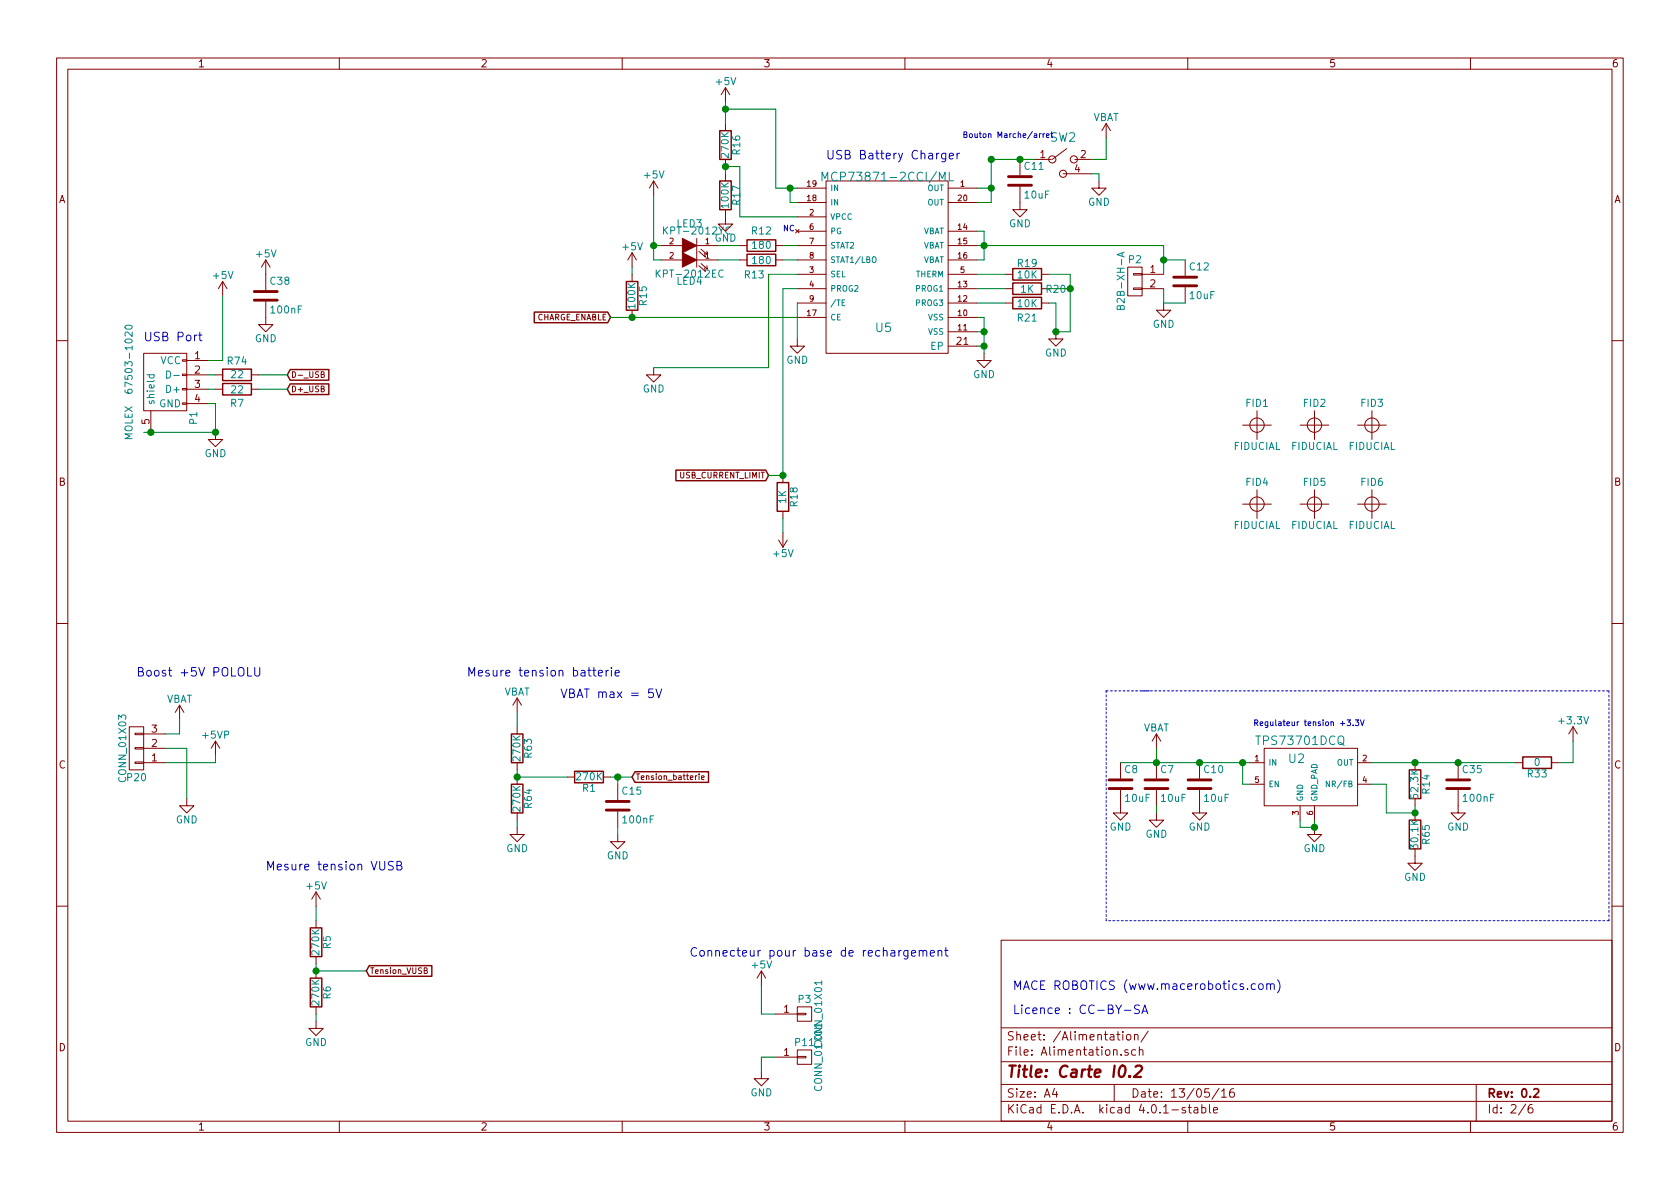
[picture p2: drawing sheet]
<svg xmlns="http://www.w3.org/2000/svg" width="297mm" height="210mm" viewBox="0 0 297 210" stroke-linecap="round" stroke-linejoin="round" font-family="sans-serif">
<g fill="none" stroke="#840000" stroke-width=".18">
<path d="M10 10.3h277v189.9h-277zM12 12.2h273v186.1h-273zM60 10.3v1.9M110 10.3v1.9M128.3 15.5v2.5M128.3 15.5l-.8 1.3M128.3 15.5l.7 1.3M160 10.3v1.9M210 10.3v1.9M260 10.3v1.9M115.6 32l-.8 1.3M115.6 32v2.5"/>
<path d="M115.6 32l.7 1.3M128.3 37.1v2.5h1.2l-1.2 1.3-1.3-1.3h1.3M128.3 21.8v1.3M128.3 28.2v1.3M128.3 30.7v1.3M141 33.3h5M141 38.3h5M141 35.8h5M146 32h21.6v30.5h-21.6zM167.6 33.3h5.1M167.6 35.8h5.1M180.3 33v4.1h1.3l-1.3 1.2-1.2-1.2h1.2"/>
<path d="M180.3 28.2v2.8M182.9 28.2h3M188 30.7h5M188.6 26.3l-2.5 1.9M190 28.2h3M194.3 32v1.3h1.3l-1.3 1.2-1.3-1.2h1.3M195.6 21.8l-.8 1.3M195.6 21.8v2.6M195.6 21.8l.7 1.3M39.4 49.8l-.8 1.2M39.4 49.8v2.5M39.4 49.8l.7 1.2"/>
<path d="M47 53.3v4.1h1.3l-1.3 1.3-1.3-1.3h1.3M47 46l-.8 1.2M47 46v5.3M47 46l.8 1.2M111.8 44.7v2.5M111.8 48.5v1.3M111.8 54.9v1.2M111.8 44.7l-.8 1.3M111.8 44.7l.7 1.3M116.8 46h3.8M116.8 43.4h3.8M123.2 42.2v5"/>
<path d="M123.2 46h3.8M123.2 43.4h3.8M123.6 47l1.1 1-.1-.6M123.6 44.4l1.1 1.1-.1-.7M124 46.6l1.1 1-.1-.6M124 44.1l1.1 1-.1-.7M130.8 46h1.3M130.8 43.4h1.3M137.2 46h1.2M137.2 43.4h1.2M140.7 40.6l.6 .6M141 59.9v1.3h1.2l-1.2 1.3-1.3-1.3h1.3"/>
<path d="M141 46h5M141 43.4h5M141 48.5h5M141 51h5M141 40.9h5M141 53.6h5M141 56.1h5M141.3 40.6l-.6 .6M167.6 46h5.1M167.6 43.4h5.1M167.6 48.5h5.1M167.6 51h5.1"/>
<path d="M167.6 40.9h5.1M167.6 53.6h5.1M167.6 56.1h5.1M167.6 58.7h5.1M177.8 48.5h1.3M177.8 51h1.3M177.8 53.6h1.3M184.1 48.5h1.3M184.1 51h1.3M184.1 53.6h1.3M186.7 58.7v1.2h1.3l-1.3 1.3-1.3-1.3h1.3M199.4 47.2h2.5v5.1h-2.5z"/>
<path d="M200.4 50.9h1.5v.3h-1.5zM200.4 48.4h1.5v.2h-1.5zM201.9 48.5h3.8M201.9 51h3.8M205.7 53.6v1.3h1.3l-1.3 1.2-1.2-1.2h1.2M209.5 46v2.8M209.5 50.8v2.8M10 60.2h2M25.4 62.5h7.6v10.1h-7.6zM26.7 72.6v3.8M32.3 63.6h.7v.3h-.7zM32.3 66.2h.7v.2h-.7z"/>
<path d="M32.3 68.7h.7v.3h-.7zM32.3 71.2h.7v.3h-.7zM33 63.7h3.8M33 66.3h3.8M33 68.8h3.8M33 71.4h3.8M38.1 76.4v1.3h1.3l-1.3 1.3-1.3-1.3h1.3M38.1 66.3h1.3M38.1 68.8h1.3M44.4 66.3h1.3M44.4 68.8h1.3M56.8 66.2h.4l.1-.4-.5-.1v1h.4l.2-.3-.3-.2"/>
<path d="M115.6 65v1.3h1.2l-1.2 1.3-1.3-1.3h1.3M167.6 61.2h5.1M174 62.5v1.2h1.3l-1.3 1.3-1.3-1.3h1.3M219.7 75.2h5.1M222.2 72.6v5.1M229.9 75.2h5M232.4 72.6v5.1M240 75.2h5.1M242.6 72.6v5.1M285 60.2h2M137.7 95.5l.7 1.3M138.4 84.1v1.2"/>
<path d="M138.4 90.4v1.3M138.4 94.2v2.6M139.2 95.5l-.8 1.3M219.7 89.1h5.1M222.2 86.6v5.1M229.9 89.1h5M232.4 86.6v5.1M240 89.1h5.1M242.6 86.6v5.1M10 110.3h2M285 110.3h2M22.9 128.5h2.5v7.6h-2.5z"/>
<path d="M23.9 129.7h1.5v.2h-1.5zM23.9 132.2h1.5v.3h-1.5zM23.9 134.7h1.5v.3h-1.5zM25.4 134.9h3.8M25.4 132.3h3.8M25.4 129.8h3.8M31.7 124.7l-.7 1.3M31.7 124.7v2.5M31.7 124.7l.8 1.3M38.1 131.1l-.8 1.2M38.1 131.1v2.5M38.1 131.1l.8 1.2"/>
<path d="M91.4 123.4v2.6M91.4 128.5v1.3M91.4 134.9v1.2M91.4 137.4v1.3M91.4 123.4l-.7 1.3M91.4 123.4l.8 1.3M100.3 137.4h1.3M106.7 137.4h1.2M109.2 138.7v2.8M123.6 136.8v.2M123.6 137.2v.7M124 137.5l.5-.1v-.2h-.3l-.2 .1 .1 .5h.4"/>
<path d="M198.1 139.7v4.1h1.3l-1.3 1.2-1.3-1.2h1.3M198.1 134.9v2.8M204.5 129.8l-.8 1.3M204.5 129.8v2.5M204.5 134.9v2.8M204.5 139.7v2.8M204.5 129.8l.7 1.3M212.1 139.7v4.1h1.3l-1.3 1.2-1.3-1.2h1.3M212.1 134.9v2.8M221 134.9h2.5M221 138.7h2.5M223.5 132.3h16.5v10.2h-16.5z"/>
<path d="M240 134.9h2.6M240 138.7h2.6M250.2 134.9v1.2M257.8 139.7v4.1h1.3l-1.3 1.2-1.3-1.2h1.3M257.8 134.9v2.8M268 134.9h1.2M274.3 134.9h1.3M278.1 128.5l-.7 1.3M278.1 128.5v2.6M278.1 128.5l.8 1.3M33 141.2v1.3h1.3l-1.3 1.3-1.3-1.3h1.3M55.9 157.7v2.6"/>
<path d="M55.9 157.7l-.8 1.3M55.9 157.7l.7 1.3M91.4 146.3v1.3h1.3l-1.3 1.2-1.2-1.2h1.2M91.4 143.8v1.2M109.2 147.6v1.2h1.3l-1.3 1.3-1.3-1.3h1.3M109.2 143.5v2.8M204.5 143.8v1.2h1.2l-1.2 1.3-1.3-1.3h1.3M229.9 142.5v2.5M232.4 146.3v1.3h1.3l-1.3 1.2-1.3-1.2h1.3M232.4 142.5v2.5M250.2 150.1v2.5h1.3l-1.3 1.3-1.3-1.3h1.3M250.2 141.2v1.3"/>
<path d="M250.2 143.8v1.2M10 160.2h2M55.9 162.8v1.3M55.9 169.2v1.2M55.9 171.7v1.3M55.9 178v1.3M75 171.6h.4l.1-.4-.5-.1v1.1h.4l.2-.4-.3-.2M134.6 171.7l-.7 1.3M134.6 171.7v2.5M134.6 171.7l.8 1.3M137.2 179.3h3.8M141 179.2h1.5v.2h-1.5z"/>
<path d="M141 178h2.5v2.6h-2.5zM177 166.3h108v32h-108zM285 160.2h2M55.9 180.6v1.3h1.2l-1.2 1.2-1.3-1.2h1.3M60 198.3v1.9M110 198.3v1.9M134.6 189.5v1.2h1.3l-1.3 1.3-1.3-1.3h1.3M137.2 186.9h3.8M141 186.8h1.5v.3h-1.5zM141 185.7h2.5v2.5h-2.5zM160 198.3v1.9M177 194.8h108"/>
<path d="M177 191.8h108M177 187.8h108M177 181.8h108M186.4 192.5l-.3 1h.9M186.8 193v1M197 191.8v3M198.5 182.4v.2M198.5 182.9v1M199.2 183.1l.2-.2 .5 .2v.5l-.1 .2-.4 .1-.2-.1zM199.4 185.7a.37 .37 0 0 0-.5 .1v.2l.5 .2 .1 .1-.2 .3-.4-.1M200.6 183.1l.2-.2 .4 .1v.9M200.6 182.9v1"/>
<path d="M200.8 185.7l-.4-.1-.3 .3 .1 .6 .2 .1 .4-.1M201.4 185.7l.3-.1 .3 .1 .1 .9M201.4 185.1v1.5M203 182.3l-1.3 2M209.6 195.9a.37 .37 0 0 0-.6 .1l.1 .3 .5 .1 .1 .1-.3 .3-.4-.1M210 198.3v1.9M210.1 195.8h.5M210.3 195.3v1.3l.3 .2M211.2 195.9h.5l.1 .9M211.8 196.2l-.5 .1-.2 .2 .2 .3 .5-.1M212.5 195.9l.4-.1 .3 .3-.1 .6h-.6M212.5 195.3v1.5"/>
<path d="M213.8 195.3v1.3l.2 .2M214.6 196.3l.7-.1-.1-.3-.4-.1-.2 .2v.7h.6M215.5 192.5l-1.2 1.9M216 193l.4-.5v1.5M216 194h.8M218.1 192.5a.59 .59 0 0 0-.7 .7l.1 .7 .2 .1 .5-.1 .1-.5-.2-.2-.4-.1-.3 .3M260 198.3v1.9M261 191.8v6.5M269.7 195.2l-1.2 2M270.9 195.3a.59 .59 0 0 0-.7 .7l.1 .7 .2 .1 .5-.1v-.5l-.1-.2-.4-.1-.3 .3"/>
<circle cx="186.1" cy="28.2" r=".63"/>
<circle cx="188" cy="30.7" r=".63"/>
<circle cx="189.9" cy="28.2" r=".63"/>
<circle cx="222.2" cy="75.2" r="1.27"/>
<circle cx="232.4" cy="75.2" r="1.27"/>
<circle cx="242.6" cy="75.2" r="1.27"/>
<circle cx="222.2" cy="89.1" r="1.27"/>
<circle cx="232.4" cy="89.1" r="1.27"/>
<circle cx="242.6" cy="89.1" r="1.27"/>
</g>
<path d="M271.2 192.7l.2-.2h.4l.3 .5-1 1h1" fill="none" stroke="#840000" stroke-width=".3"/>
<path d="M199.7 190.3h.1l-.1 .1-.1-.1h.1v.1M200.8 188.6l.3-.2h.5l.2 .1 .1 .5-.1 .3-1.3 1.1h1.2" fill="none" stroke="#840000" stroke-width=".41"/>
<g fill="none" stroke="#008484" stroke-width=".18">
<path d="M145.3 32v-1.6l.5 1.1 .6-1.1v1.6M167.8 30.4v1.6h.8M22.1 57.7a.76 .76 0 0 1 1.3 .2 .83 .83 0 0 1-1.3 0zM23.4 58.7v.8l-.9-.8-.3 .1-.1 .1 .1 .5M116 47.7v1.3M116.7 47.7l-.7 .8M117.3 40.1v1.3M118 40.1l-.7 .7M127.8 47.8a.5 .5 0 0 0-.6 .1 .5 .5 0 0 0-.1 .6l.1 .3a.41 .41 0 0 0 .6 .1M129.1 40.2a.5 .5 0 0 0-.6 0 .5 .5 0 0 0-.2 .6l.1 .4a.41 .41 0 0 0 .7 .1M154.4 45.5l.3-.1 .1 .2 .1 .5-.2 .3-.4-.1-.1-.6zM198.1 54.3l.2-.3h.4l.1 .2v.5h-1.3l.1-.6h.4l.1 .6"/>
<path d="M198.4 44.7v.6M198.8 44.6l-1.3 .4 1.3 .4M23.4 76.7h-1.3l.9 .4-.9 .5h1.3M26 66.3h1.3M26.5 66.3l-.1 .3 .2 .2 .6-.1v-.4M29.5 65.6a.64 .64 0 0 1 .7 .6 .64 .64 0 0 1-.7 .7zM30.7 66.4h1M235.1 138.1v1l-.6-1v1M144 189.5h1.3l-1.3 .7h1.3M144 188.2h1.3l-1.3 .7h1.3M144.1 190.9a.83 .83 0 0 1 1.2 .1 .44 .44 0 0 1-.4 .6l-.7-.1-.2-.2zM144.1 186.1a.76 .76 0 0 1 1.2 .3 .83 .83 0 0 1-1.3 0z"/>
<path d="M144.1 192.1a.5 .5 0 0 0 0 .6 .5 .5 0 0 0 .6 .1l.4-.1a.41 .41 0 0 0 .1-.6M145.4 186.9v1"/>
</g>
<g fill="none" stroke="#840000" stroke-width=".25">
<path d="M127.3 32h2v5.1h-2zM127.3 23.1h2v5.1h-2zM94.5 55.2h12.9l.5 .9-.5 1h-12.9zM110.7 49.8h2.1v5.1h-2.1zM132.1 45h5.1v2h-5.1zM132.1 42.4h5.1v2h-5.1zM179.1 52.6h5v2h-5zM179.1 50h5v2.1h-5zM179.1 47.5h5v2h-5zM39.4 67.8h5v2h-5zM39.4 65.3h5v2h-5zM51.3 67.9h6.8v1.9h-6.8l-.5-1z"/>
<path d="M51.3 65.3h6.8v1.9h-6.8l-.5-.9zM119.5 83.1h15.9l.5 1-.5 .9h-15.9zM137.4 85.3h2v5.1h-2zM90.4 129.8h2.1v5.1h-2.1zM90.4 138.7h2.1v5.1h-2.1zM101.6 136.4h5.1v2h-5.1zM112.3 136.5h13v1.8h-13l-.5-.9zM249.2 136.1h2v5.1h-2zM269.2 133.9h5.1v2h-5.1zM249.2 145h2v5.1h-2zM54.9 164.1h2v5.1h-2zM54.9 173h2v5h-2z"/>
<path d="M65.3 170.8h11.1v1.8h-11.1l-.5-.9z"/>
</g>
<g fill="#840000" stroke="#840000" stroke-width=".18">
<path d="M120.6 44.7l2.6 1.3-2.6 1.2z"/>
<path d="M120.6 42.2l2.6 1.2-2.6 1.3z"/>
</g>
<g fill="none" stroke="#840000" stroke-width=".51">
<path d="M178.3 32.8h4.1M178.3 31.2h4.1M45 53.1h4M45 51.6h4M207.5 50.5h4.1M207.5 49h4.1M196.1 139.4h4.1M196.1 137.9h4.1M202.4 139.4h4.1M202.4 137.9h4.1M210.1 139.4h4M210.1 137.9h4"/>
<path d="M255.8 139.4h4M255.8 137.9h4M107.2 143.3h4.1M107.2 141.7h4.1"/>
</g>
<g fill="none" stroke="#0000c2" stroke-width=".18">
<path d="M167.2 27.1v1.2l-.3 .3-.4-.1M167.2 27.2a.48 .48 0 0 0-.7 0v.8a.48 .48 0 0 0 .7 0M167.8 27.6l.8-.1-.1-.3-.4-.1-.3 .2 .1 .7h.6M169.2 27.1v1M169.6 27.1l-.2 .1-.2 .2M183.8 23.6v.7M184.1 23.6l-.3 .2M184.4 23.6v.7M184.7 23.6l-.3 .2M185 24l.5-.1-.1-.2-.3-.1-.1 .2 .1 .5h.3M35.1 59.3h.6M35.3 58.7v1.4l.4 .2"/>
<path d="M43.8 118v1.6h.7M45 118l.1 1.4a.48 .48 0 0 0 .8-.1v-1.3M105.8 119l.7-.1v-.3l-.5-.1-.2 .3 .1 .7h.6M107.2 118.5v1.1M107.6 118.5l-.3 .1-.1 .2M108.1 118v.2M108.1 118.5v1.1M108.8 119l.7-.1-.1-.3-.4-.1-.2 .3v.7h.6M115.5 121.8h-.8v.8l.2-.2 .5 .1 .1 .2v.4l-.3 .3h-.3l-.2-.2M116 121.8l.5 1.6 .5-1.6M221.8 127.8h.5v-.5h-.5v1M222.1 127.8l.3 .5"/>
<path d="M222.8 128l.5-.1-.1-.2-.3-.1-.1 .2 .1 .5h.3M224.2 127.6v.9l-.1 .1h-.4M224.2 127.7l-.3-.1-.2 .2v.5h.5M240.5 127.3l.4 1 .3-1M69.5 152.4a.62 .62 0 0 0-.8 .1v.4l.8 .4v.4a.62 .62 0 0 1-.8 .1M70.2 153.1l.6-.1 .2-.3-.1-.2-.2-.2h-.5v1.5h.6l.2-.1 .1-.4-.4-.2M160.5 168.1v1.2l-.3 .3-.3-.1M160.5 168.1a.48 .48 0 0 0-.6 .1v.7a.48 .48 0 0 0 .6 .1M161.2 168.6l.7-.2-.1-.3h-.4l-.2 .2v.7h.6M162.5 168.2l.1-.1a.36 .36 0 0 1 .6 .2v.8M162.5 168.1v1M163.2 168.3a.35 .35 0 0 1 .3-.2 .35 .35 0 0 1 .4 .2v.8"/>
<path d="M164.5 168.6l.7-.2v-.3h-.5l-.2 .2 .1 .7h.6M165.9 168.2v-.1a.36 .36 0 0 1 .6 .2v.8M165.9 168.1v1M167 168.1h.6M167.2 167.6v1.3l.4 .2M198.8 178.7h1.1M201.5 177.8a.62 .62 0 0 0-.8 .1v.4l.7 .4v.4a.62 .62 0 0 1-.8 .1M201.9 179.2l.5-1.5 .5 1.5M202 178.8h.8M222 174a.48 .48 0 0 0-.7 .1v.7a.48 .48 0 0 0 .7 .1M222.6 174.1l.2-.1 .5 .1v.6l-.1 .2-.4 .1-.2-.2zM224 174.1l.1-.1a.36 .36 0 0 1 .5 .2v.8"/>
<path d="M224 174v1M224.6 174.2a.35 .35 0 0 1 .4-.3 .35 .35 0 0 1 .3 .3v.8M225.9 173.2a1.75 1.75 0 0 1 0 2.4"/>
</g>
<g fill="none" stroke="#008400" stroke-width=".18">
<path d="M128.3 19.3h8.9v14h3.8M128.3 18v3.8M115.6 34.5v11.5h1.2M128.3 30.7v-1.2h2.5v8.8h10.2M139.7 33.3v2.5h1.3M172.7 33.3h2.6M182.9 28.2h-7.6v7.6h-2.6M193 30.7h1.3v1.3M195.6 24.4v3.8h-2.6M39.4 52.3v11.4h-2.6M107.9 56.1h33.1M111.8 47.2v1.3"/>
<path d="M115.6 43.4h1.2M127 46h3.8M127 43.4h3.8M138.4 46h2.6M138.4 43.4h2.6M141 48.5h-5.1v16.5h-20.3M141 51h-2.6v33.1h-2.5M141 53.6v6.3M172.7 48.5h5.1M172.7 40.9h1.3v5.1h-1.3M172.7 43.4h33v5.1M172.7 56.1h1.3v6.4"/>
<path d="M172.7 58.7h1.3M172.7 53.6h5.1M172.7 51h5.1M185.4 48.5h3.8v10.2h-2.5v-5.1h-1.3M185.4 51h3.8M205.7 46h3.8M205.7 51v2.6h3.8M36.8 71.4h1.3v5h-12.7M36.8 66.3h1.3M36.8 68.8h1.3M45.7 66.3h5.1M45.7 68.8h5.1"/>
<path d="M172.7 61.2h1.3M138.4 91.7v2.5M29.2 132.3h3.8v8.9M31.7 127.2v2.6h-2.5M38.1 133.6v1.3h-8.9M91.4 126v2.5M91.4 136.1v1.3h8.9M107.9 137.4h3.9M109.2 137.4v1.3M198.1 134.9h22.9M204.5 132.3v2.6M219.7 134.9v3.8h1.3"/>
<path d="M242.6 134.9h25.4M242.6 138.7h2.5v5.1h5.1v-1.3M278.1 131.1v3.8h-2.5M91.4 145v1.3M109.2 146.3v1.3M204.5 142.5v1.3M229.9 145v1.3h2.5v-1.3M55.9 160.3v2.5M55.9 170.4v1.3h8.9M55.9 179.3v1.3M134.6 174.2v5.1h2.6M137.2 186.9h-2.6v2.6"/>
</g>
<g fill="#008400" stroke="#008400" stroke-width=".25">
<circle cx="38.1" cy="76.4" r=".51"/>
<circle cx="115.6" cy="43.4" r=".51"/>
<circle cx="139.7" cy="33.3" r=".51"/>
<circle cx="174" cy="43.4" r=".51"/>
<circle cx="174" cy="58.7" r=".51"/>
<circle cx="175.3" cy="33.3" r=".51"/>
<circle cx="186.7" cy="58.7" r=".51"/>
<circle cx="189.2" cy="51" r=".51"/>
<circle cx="205.7" cy="46" r=".51"/>
<circle cx="111.8" cy="56.1" r=".51"/>
<circle cx="138.4" cy="84.1" r=".51"/>
<circle cx="128.3" cy="29.5" r=".51"/>
<circle cx="128.3" cy="19.3" r=".51"/>
<circle cx="175.3" cy="28.2" r=".51"/>
<circle cx="180.3" cy="28.2" r=".51"/>
<circle cx="91.4" cy="137.4" r=".51"/>
<circle cx="232.4" cy="146.3" r=".51"/>
<circle cx="204.5" cy="134.9" r=".51"/>
<circle cx="250.2" cy="143.8" r=".51"/>
<circle cx="250.2" cy="134.9" r=".51"/>
<circle cx="257.8" cy="134.9" r=".51"/>
<circle cx="219.7" cy="134.9" r=".51"/>
<circle cx="174" cy="61.2" r=".51"/>
<circle cx="26.7" cy="76.4" r=".51"/>
<circle cx="212.1" cy="134.9" r=".51"/>
<circle cx="109.2" cy="137.4" r=".51"/>
<circle cx="55.9" cy="171.7" r=".51"/>
</g>
<path d="M195.6 122.2h7.6M201.9 122.2h82.6M284.5 122.2v40.6M195.6 162.8v-40.6M284.5 162.8h-88.9" fill="none" stroke="#0000c2" stroke-width=".18" stroke-dasharray=".3 .4"/>
<text font-size="2.8" fill="#840000" x="178" y="190.5">Title: Carte I0.2</text>
<g font-size="2.1" fill="#0000c2">
<text x="146" y="28.2">USB Battery Charger</text>
<text x="185.7" y="25.1">SW2</text>
<text x="25.4" y="60.3">USB Port</text>
<text x="24.1" y="119.6">Boost +5V POLOLU</text>
<text x="82.5" y="119.6">Mesure tension batterie</text>
<text x="99.1" y="123.4">VBAT max = 5V</text>
<text x="47" y="153.9">Mesure tension VUSB</text>
<text x="121.9" y="169.2">Connecteur pour base de rechargement</text>
<text x="179.1" y="175.1">MACE ROBOTICS (www.macerobotics.com)</text>
<text x="179.1" y="179.3">Licence : CC-BY-SA</text>
</g>
<g font-size="2.1" fill="#008484">
<text x="146.9" y="32">MCP73871-2CCI/ML</text>
<text x="154.9" y="58.7">U5</text>
<text x="222.5" y="131.7">TPS73701DCQ</text>
<text x="227.9" y="134.9">U2</text>
</g>
<g font-size="2.1" fill="#840000">
<text x="178" y="184">Sheet: /Alimentation/</text>
<text x="178" y="186.7">File: Alimentation.sch</text>
<text x="178" y="196.9">KiCad E.D.A. kicad 4.0.1-stable</text>
<text x="178" y="194.1">Size: A4</text>
<text x="200" y="194.1">Date: 13/05/16</text>
<text x="263" y="194.1">Rev: 0.2</text>
<text x="263" y="196.9">Id: 2/6</text>
</g>
<g font-size="1.8" fill="#840000">
<text x="35" y="11.9">1</text>
<text x="85" y="11.9">2</text>
<text x="135" y="11.9">3</text>
<text x="185" y="11.9">4</text>
<text x="235" y="11.9">5</text>
<text x="285" y="11.9">6</text>
<text x="183.9" y="27.9">1</text>
<text x="191.1" y="27.9">2</text>
<text x="10.4" y="35.9">A</text>
<text x="190" y="30.5">4</text>
<text x="285.4" y="35.9">A</text>
<text x="203.4" y="48.3">1</text>
<text x="203.4" y="50.8">2</text>
<text x="34.4" y="63.5">1</text>
<text x="169.2" y="61">21</text>
<text x="34.4" y="66">2</text>
<text x="34.4" y="68.6">3</text>
<text x="34.4" y="71.1">4</text>
<text x="26.4" y="75" transform="rotate(-90 26.4 75)">5</text>
<text x="10.4" y="85.9">B</text>
<text x="285.4" y="85.9">B</text>
<text x="26.8" y="129.5">3</text>
<text x="10.4" y="135.9">C</text>
<text x="26.8" y="134.6">1</text>
<text x="26.8" y="132.1">2</text>
<text x="285.4" y="135.9">C</text>
<text x="138.6" y="179.1">1</text>
<text x="10.4" y="185.9">D</text>
<text x="285.4" y="185.9">D</text>
<text x="138.6" y="186.7">1</text>
<text x="35" y="199.9">1</text>
<text x="85" y="199.9">2</text>
<text x="135" y="199.9">3</text>
<text x="185" y="199.9">4</text>
<text x="235" y="199.9">5</text>
<text x="285" y="199.9">6</text>
</g>
<g font-size="1.8" fill="#008484">
<text x="126.7" y="15">+5V</text>
<text x="193.2" y="21.4">VBAT</text>
<text x="128.8" y="27.8" transform="rotate(-90 128.8 27.8)">270K</text>
<text x="130.9" y="27.3" transform="rotate(-90 130.9 27.3)">R16</text>
<text x="114" y="31.5">+5V</text>
<text x="181.2" y="30">C11</text>
<text x="181.3" y="35.1">10uF</text>
<text x="117.9" y="41.4">KPT-2012YC</text>
<text x="119.6" y="40.2">LED3</text>
<text x="128.8" y="36.6" transform="rotate(-90 128.8 36.6)">100K</text>
<text x="130.9" y="36.2" transform="rotate(-90 130.9 36.2)">R17</text>
<text x="133" y="41.4">R12</text>
<text x="178.4" y="40.2">GND</text>
<text x="192.4" y="36.4">GND</text>
<text x="45.4" y="45.5">+5V</text>
<text x="110.2" y="44.2">+5V</text>
<text x="126.3" y="42.7">GND</text>
<text x="133.1" y="46.7">180</text>
<text x="133.1" y="44">180</text>
<text x="180" y="47.2">R19</text>
<text x="199.6" y="46.5">P2</text>
<text x="210.4" y="47.8">C12</text>
<text x="37.8" y="49.3">+5V</text>
<text x="47.9" y="50.3">C38</text>
<text x="114.4" y="53.9" transform="rotate(-90 114.4 53.9)">R15</text>
<text x="116.6" y="49.1">KPT-2012EC</text>
<text x="119.6" y="50.3">LED4</text>
<text x="131.7" y="49.2">R13</text>
<text x="180" y="49.2">10K</text>
<text x="180.5" y="51.8">1K</text>
<text x="185.1" y="51.8">R20</text>
<text x="198.8" y="54" transform="rotate(-90 198.8 54)">B2B-XH-A</text>
<text x="210.5" y="52.9">10uF</text>
<text x="48" y="55.4">100nF</text>
<text x="112.3" y="54.4" transform="rotate(-90 112.3 54.4)">100K</text>
<text x="180" y="56.8">R21</text>
<text x="180" y="54.3">10K</text>
<text x="203.8" y="58">GND</text>
<text x="28.3" y="64.4">VCC</text>
<text x="40.3" y="64.5">R74</text>
<text x="45" y="60.5">GND</text>
<text x="139" y="64.3">GND</text>
<text x="164.5" y="61.8">EP</text>
<text x="184.7" y="63">GND</text>
<text x="27.3" y="71.6" transform="rotate(-90 27.3 71.6)">shield</text>
<text x="29.7" y="69.5">D+</text>
<text x="40.8" y="71.9">R7</text>
<text x="40.9" y="69.5">22</text>
<text x="40.9" y="66.8">22</text>
<text x="113.6" y="69.4">GND</text>
<text x="172" y="66.8">GND</text>
<text x="220.3" y="71.9">FID1</text>
<text x="230.5" y="71.9">FID2</text>
<text x="240.7" y="71.9">FID3</text>
<text x="23.4" y="75.9" transform="rotate(-90 23.4 75.9)">MOLEX 67503-1020</text>
<text x="28.1" y="72">GND</text>
<text x="34.8" y="75" transform="rotate(-90 34.8 75)">P1</text>
<text x="36.1" y="80.8">GND</text>
<text x="218.1" y="79.5">FIDUCIAL</text>
<text x="228.3" y="79.5">FIDUCIAL</text>
<text x="238.5" y="79.5">FIDUCIAL</text>
<text x="139" y="89" transform="rotate(-90 139 89)">1K</text>
<text x="141" y="89.5" transform="rotate(-90 141 89.5)">R18</text>
<text x="220.3" y="85.9">FID4</text>
<text x="230.5" y="85.9">FID5</text>
<text x="240.7" y="85.9">FID6</text>
<text x="218.1" y="93.5">FIDUCIAL</text>
<text x="228.3" y="93.5">FIDUCIAL</text>
<text x="238.5" y="93.5">FIDUCIAL</text>
<text x="136.8" y="98.5">+5V</text>
<text x="29.3" y="124.3">VBAT</text>
<text x="89" y="123">VBAT</text>
<text x="35.9" y="130.6">+5VP</text>
<text x="202.1" y="129.3">VBAT</text>
<text x="275.8" y="128.1">+3.3V</text>
<text x="22.3" y="138" transform="rotate(-90 22.3 138)">CONN_01X03</text>
<text x="92" y="134.4" transform="rotate(-90 92 134.4)">270K</text>
<text x="94" y="134" transform="rotate(-90 94 134)">R63</text>
<text x="102" y="138">270K</text>
<text x="198.9" y="136.7">C8</text>
<text x="205.2" y="136.7">C7</text>
<text x="213" y="136.7">C10</text>
<text x="258.7" y="136.7">C35</text>
<text x="270.2" y="137.5">R33</text>
<text x="271.3" y="135.4">0</text>
<text x="22.6" y="138.1">P20</text>
<text x="92" y="143.3" transform="rotate(-90 92 143.3)">270K</text>
<text x="94" y="142.8" transform="rotate(-90 94 142.8)">R64</text>
<text x="103" y="140">R1</text>
<text x="110.1" y="140.5">C15</text>
<text x="199" y="141.8">10uF</text>
<text x="205.4" y="141.8">10uF</text>
<text x="213" y="141.8">10uF</text>
<text x="250.7" y="141" transform="rotate(-90 250.7 141)">52,3K</text>
<text x="252.8" y="140.3" transform="rotate(-90 252.8 140.3)">R14</text>
<text x="258.9" y="141.8">100nF</text>
<text x="31.1" y="145.6">GND</text>
<text x="110.3" y="145.6">100nF</text>
<text x="196.2" y="146.9">GND</text>
<text x="202.5" y="148.1">GND</text>
<text x="210.1" y="146.9">GND</text>
<text x="250.7" y="149.9" transform="rotate(-90 250.7 149.9)">30,1K</text>
<text x="252.8" y="149.2" transform="rotate(-90 252.8 149.2)">R65</text>
<text x="255.9" y="146.9">GND</text>
<text x="89.5" y="150.7">GND</text>
<text x="107.3" y="151.9">GND</text>
<text x="230.5" y="150.7">GND</text>
<text x="248.2" y="155.7">GND</text>
<text x="54.3" y="157.3">+5V</text>
<text x="58.5" y="167.7" transform="rotate(-90 58.5 167.7)">R5</text>
<text x="56.4" y="168.7" transform="rotate(-90 56.4 168.7)">270K</text>
<text x="133" y="171.2">+5V</text>
<text x="56.4" y="177.6" transform="rotate(-90 56.4 177.6)">270K</text>
<text x="58.5" y="176.6" transform="rotate(-90 58.5 176.6)">R6</text>
<text x="141.2" y="177.3">P3</text>
<text x="53.9" y="185">GND</text>
<text x="140.7" y="185">P11</text>
<text x="145.3" y="185" transform="rotate(-90 145.3 185)">CONN_01X01</text>
<text x="132.7" y="193.8">GND</text>
</g>
<g font-size="1.4" fill="#0000c2">
<text x="170.2" y="24.4">Bouton Marche/arret</text>
<text x="138.4" y="40.9">NC</text>
<text x="224.4" y="128.4">Regulateur tension +3.3V</text>
</g>
<g font-size="1.4" fill="#840000">
<text x="142.7" y="35.6">18</text>
<text x="142.7" y="33">19</text>
<text x="169.4" y="35.6">20</text>
<text x="169.8" y="33">1</text>
<text x="143.1" y="38.1">2</text>
<text x="143.1" y="40.6">6</text>
<text x="169.4" y="40.6">14</text>
<text x="118.4" y="45.7">2</text>
<text x="118.4" y="43.2">2</text>
<text x="124.7" y="45.7">1</text>
<text x="124.7" y="43.2">1</text>
<text x="143.1" y="43.2">7</text>
<text x="143.1" y="45.7">8</text>
<text x="169.4" y="43.2">15</text>
<text x="169.4" y="45.7">16</text>
<text x="143.1" y="48.3">3</text>
<text x="143.1" y="50.8">4</text>
<text x="143.1" y="53.3">9</text>
<text x="169.4" y="53.3">12</text>
<text x="169.4" y="50.8">13</text>
<text x="169.8" y="48.3">5</text>
<text x="94.6" y="56.6">CHARGE_ENABLE</text>
<text x="142.7" y="55.9">17</text>
<text x="169.4" y="55.9">10</text>
<text x="169.4" y="58.4">11</text>
<text x="51.5" y="69.3">D+_USB</text>
<text x="51.5" y="66.8">D-_USB</text>
<text x="120.1" y="84.6">USB_CURRENT_LIMIT</text>
<text x="112.4" y="137.9">Tension_batterie</text>
<text x="221.9" y="134.6">1</text>
<text x="240.9" y="134.6">2</text>
<text x="221.9" y="138.4">5</text>
<text x="240.9" y="138.4">4</text>
<text x="229.6" y="144.1" transform="rotate(-90 229.6 144.1)">3</text>
<text x="232.2" y="144.1" transform="rotate(-90 232.2 144.1)">6</text>
<text x="65.4" y="172.2">Tension_VUSB</text>
</g>
<g font-size="1.4" fill="#008484">
<text x="146.8" y="33.8">IN</text>
<text x="163.9" y="33.8">OUT</text>
<text x="146.8" y="38.9">VPCC</text>
<text x="146.8" y="41.4">PG</text>
<text x="146.8" y="36.3">IN</text>
<text x="163" y="41.4">VBAT</text>
<text x="163.9" y="36.3">OUT</text>
<text x="146.8" y="43.9">STAT2</text>
<text x="146.8" y="46.5">STAT1/LBO</text>
<text x="163" y="43.9">VBAT</text>
<text x="163" y="46.5">VBAT</text>
<text x="146.8" y="49">SEL</text>
<text x="146.8" y="51.6">PROG2</text>
<text x="161.8" y="49">THERM</text>
<text x="161.9" y="51.6">PROG1</text>
<text x="146.8" y="54.1">/TE</text>
<text x="146.8" y="56.6">CE</text>
<text x="161.9" y="54.1">PROG3</text>
<text x="164.1" y="56.6">VSS</text>
<text x="164.1" y="59.2">VSS</text>
<text x="224.3" y="135.4">IN</text>
<text x="236.3" y="135.4">OUT</text>
<text x="224.3" y="139.2">EN</text>
<text x="230.4" y="141.7" transform="rotate(-90 230.4 141.7)">GND</text>
<text x="232.9" y="141.7" transform="rotate(-90 232.9 141.7)">GND_PAD</text>
<text x="234.9" y="139.2">NR/FB</text>
</g>
</svg>
